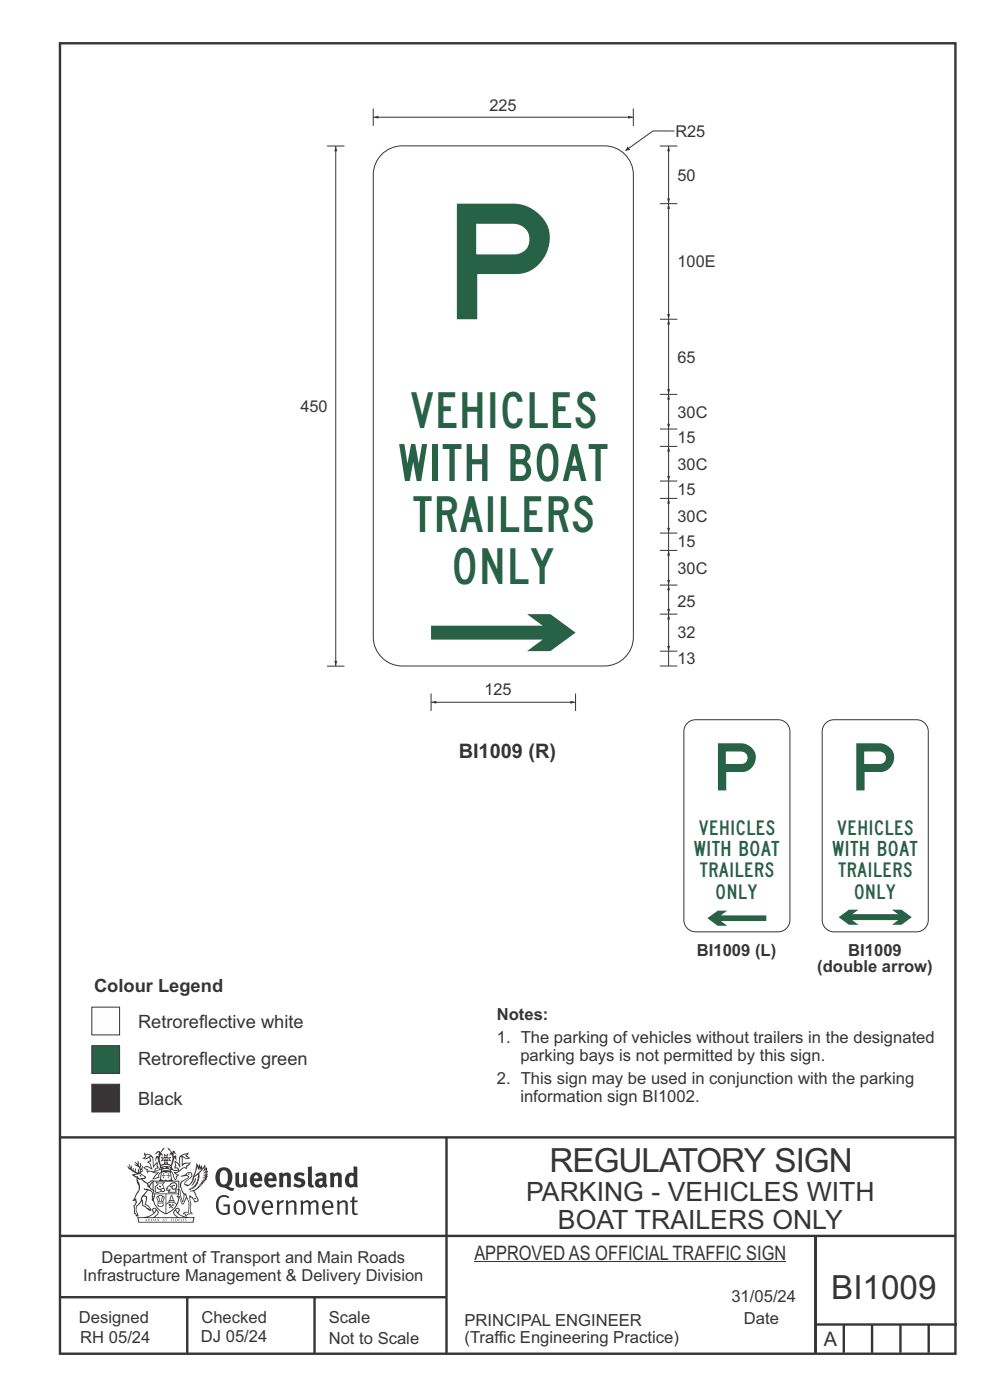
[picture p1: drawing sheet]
<svg xmlns="http://www.w3.org/2000/svg" width="210mm" height="297mm" viewBox="0 0 210 297" stroke-linecap="round" stroke-linejoin="round" font-family="sans-serif">
<g fill="none" stroke="#373435" stroke-width=".51">
<path d="M12.7 9.2h190v278h-190zM12.7 241.3h190M94.7 241.4v45.8M12.7 275.2h82M12.7 262.2h190.1M39.7 275.2v12M66.7 275.2v12M173 262.1v24.9M173 281h30M179 281v6M185 281v6M191 281v6"/>
<path d="M197 281v6"/>
</g>
<path d="M19.5 221.8h5.9v5.9h-5.9z" fill-rule="evenodd" fill="#276247" stroke="#373435" stroke-width=".21"/>
<path d="M19.5 230h5.9v5.9h-5.9z" fill-rule="evenodd" fill="#373435" stroke="#373435" stroke-width=".21"/>
<path d="M19.5 213.7h5.9v5.8h-5.9z" fill-rule="evenodd" fill="#fefefe" stroke="#373435" stroke-width=".21"/>
<g fill="#373435">
<path d="M47 248.4a2.55 2.55 0 0 0 0 2.7l.3 .2a.81 .81 0 0 0 1-1v-.5a1.04 1.04 0 0 0-1.1-1.5zM46.3 248.1a1.82 1.82 0 0 1 2.1-.2 1.82 1.82 0 0 1 .9 1.8 2.29 2.29 0 0 1-.8 2l.7 .3h.5l-.2 .6a2.87 2.87 0 0 1-2-.7 2.12 2.12 0 0 1-1.7-3.1z" fill-rule="evenodd"/>
<path d="M49.9 248.9l.8-.2v2a.46 .46 0 0 0 .3 .6 .46 .46 0 0 0 .6-.3v-2.1l.7-.2v2.4l.2 .5-.5 .3-.3-.3a1.02 1.02 0 0 1-1.2 .3 1.02 1.02 0 0 1-.6-1.1z" fill-rule="evenodd"/>
<path d="M54 249.5l-.1 .5h.9a.49 .49 0 0 0-.2-.6 .49 .49 0 0 0-.6 .1zM53.4 249.1a1.34 1.34 0 0 1 1.6-.2 1.34 1.34 0 0 1 .6 1.5v.2h-1.7a.77 .77 0 0 0 .5 .8 .77 .77 0 0 0 .9-.4l.3 .5a1.59 1.59 0 0 1-2 .2 1.59 1.59 0 0 1-.5-2.1z" fill-rule="evenodd"/>
<path d="M57 249.5l-.1 .5h1a.49 .49 0 0 0-.2-.6 .49 .49 0 0 0-.7 .1zM56.4 249.1a1.34 1.34 0 0 1 1.6-.2 1.34 1.34 0 0 1 .7 1.5v.2h-1.8a.77 .77 0 0 0 .5 .8 .77 .77 0 0 0 .9-.4l.4 .5a1.59 1.59 0 0 1-2.1 .2 1.59 1.59 0 0 1-.5-2.1z" fill-rule="evenodd"/>
<path d="M59.2 248.9l.7-.2 .1 .4a.95 .95 0 0 1 1-.3 .95 .95 0 0 1 .7 .8v2.3h-.8v-2.3a.46 .46 0 0 0-.8 .1v2.2h-.8z" fill-rule="evenodd"/>
<path d="M62.6 249.1a1.75 1.75 0 0 1 2-.1l-.2 .5-.6-.2a.43 .43 0 0 0-.6 .3l.4 .3a1.04 1.04 0 0 1 1.2 1.1 1.04 1.04 0 0 1-1.4 1l-1.2-.4 .3-.6 1 .4 .4-.4a.88 .88 0 0 0-1-.5l-.4-.2-.1-.4z" fill-rule="evenodd"/>
<path d="M65.3 247.6l.8-.2 .1 3.8 .3 .2 .1 .4a.88 .88 0 0 1-1 0 .88 .88 0 0 1-.3-1z" fill-rule="evenodd"/>
<path d="M67.8 250.6a.43 .43 0 0 0-.1 .7 .43 .43 0 0 0 .7-.1v-.7zM66.8 249.1a1.7 1.7 0 0 1 2.4 .1v1.9l.3 .4-.4 .5-.5-.4a1.03 1.03 0 0 1-1.7-.1 1.03 1.03 0 0 1 .8-1.5h.7v-.4a.8 .8 0 0 0-1.2 .1z" fill-rule="evenodd"/>
<path d="M70 248.9l.7-.2 .1 .4a.95 .95 0 0 1 1-.3 .95 .95 0 0 1 .7 .8v2.3h-.8v-2.3a.46 .46 0 0 0-.8 .1v2.2h-.8z" fill-rule="evenodd"/>
<path d="M74.3 249.5a1.48 1.48 0 0 0 0 1.7h.5l.2-.1v-1.5l-.3-.2zM75 247.4l.8 .1 .1 4.4h-.7l-.1-.2a1.26 1.26 0 0 1-1.4 0 1.26 1.26 0 0 1-.5-1.3 1.29 1.29 0 0 1 .4-1.4 1.29 1.29 0 0 1 1.4-.1z" fill-rule="evenodd"/>
<path d="M46.4 253.9a1.72 1.72 0 0 1 2.3 0l-.3 .3a1.24 1.24 0 0 0-1.4-.2 1.24 1.24 0 0 0-.6 1.4 1.49 1.49 0 0 0 1.2 1.9l.7-.1v-1.3h-.8l-.1-.4h1.3v1.9a1.93 1.93 0 0 1-2.2 0 1.93 1.93 0 0 1-.7-2.2l.2-.8z" fill-rule="evenodd"/>
<path d="M50.4 255.1a1.65 1.65 0 0 0 .2 2.2 .99 .99 0 0 0 1-1.4 .78 .78 0 0 0-.4-.8 .78 .78 0 0 0-.8 0zM50 254.9a1.33 1.33 0 0 1 1.6-.1 1.33 1.33 0 0 1 .5 1.4 1.31 1.31 0 0 1-1.3 1.6 1.31 1.31 0 0 1-1.2-1.6v-.6z" fill-rule="evenodd"/>
<path d="M52.5 254.7l.4-.1 .9 2.6 .8-2.5h.5l-1.1 3h-.5z" fill-rule="evenodd"/>
<path d="M56.3 255.2l-.2 .7h1.3a.7 .7 0 0 0-.3-.8 .7 .7 0 0 0-.8 .1zM55.9 255a1.22 1.22 0 0 1 1.5-.2 1.22 1.22 0 0 1 .5 1.5h-1.8a.93 .93 0 0 0 .5 1 .93 .93 0 0 0 1.1-.2l.2 .3a1.43 1.43 0 0 1-1.8 .1 1.43 1.43 0 0 1-.6-1.7z" fill-rule="evenodd"/>
<path d="M58.7 254.7l.4-.1 .1 .5 .4-.4 .6-.1-.2 .5a.66 .66 0 0 0-.8 .7v1.9h-.4z" fill-rule="evenodd"/>
<path d="M60.6 254.7l.4-.1 .1 .5a.94 .94 0 0 1 1-.5 .94 .94 0 0 1 .8 .8v2.3h-.5l-.1-2.5a.81 .81 0 0 0-1.2 .3v2.2h-.4z" fill-rule="evenodd"/>
<path d="M63.7 254.7l.5-.1 .1 .5 .4-.3a.78 .78 0 0 1 1.1 .3 .9 .9 0 0 1 1-.5 .9 .9 0 0 1 .8 .8v2.3h-.5l-.1-2.5a.67 .67 0 0 0-1.1 .3v2.2h-.5v-2.4l-.4-.3-.7 .4v2.3h-.5z" fill-rule="evenodd"/>
<path d="M69 255.2l-.1 .7h1.3a.7 .7 0 0 0-.3-.8 .7 .7 0 0 0-.9 .1zM68.7 255a1.22 1.22 0 0 1 1.5-.2 1.22 1.22 0 0 1 .5 1.5h-1.8a.93 .93 0 0 0 .4 1 .93 .93 0 0 0 1.2-.2l.1 .3a1.44 1.44 0 0 1-1.7 .1 1.44 1.44 0 0 1-.6-1.7z" fill-rule="evenodd"/>
<path d="M71.4 254.7l.5-.1 .1 .5a.94 .94 0 0 1 1-.5 .94 .94 0 0 1 .8 .8v2.3h-.5l-.1-2.5a.81 .81 0 0 0-1.2 .3v2.2h-.4z" fill-rule="evenodd"/>
<path d="M74.7 253.9l.5-.1v.9h.7l-.1 .3h-.6v2.2l.1 .2h.5l.1 .3a.75 .75 0 0 1-1.2-.6v-2.1h-.4v-.3h.4z" fill-rule="evenodd"/>
<path d="M30.8 244.9l1.1 .3-.9 .5h-.4l.6-.5zM31.8 245.4h.2a2.44 2.44 0 0 1 .4 1.9l.1 .5 .7-1-.1 .6 .3 .3a.57 .57 0 0 0-.6 .7l-1-.1-.5 .2 .2-.5-.8-.3 .7-.1 .9 .5 .1-.1-.6-1.3-.2-.2h.5zM30.7 244.4l-.1 .5 .2 .4-.6 .4a1.04 1.04 0 0 0 1.4-.1l.2 .6-.3 .1-.2 .4a.94 .94 0 0 1 .8 1.1l-.2-.1a1.16 1.16 0 0 0-1.5-.1l.3 .4 .4 .2 .1 .5 .2 .1 .1-.2a.94 .94 0 0 1 1.1 .2l.8 .1-1.2 1.2a1.13 1.13 0 0 0 1.2-.2l.4-.1-.1-.4 .5-.8a.83 .83 0 0 0-.6 1.1l-.3-.1-.7 .4 1.1-1.4-.5 .1-.5-.1 1.3-.5-.1-.1-.9 .4v-.3l.2-.2 .3 .1 .1-.3-.2-.4v-.6l-.1-.4-.7 1v-.7a1.42 1.42 0 0 0-1.6-1.8z" fill-rule="evenodd"/>
<path d="M38.5 245.2l.5-.2 .7-.1-.6 .3 .8 .5h-.3zM38.3 245.5l.2-.1 .1 2a1.69 1.69 0 0 1 1.6-.6l-.8 .5 .1 .5a1.1 1.1 0 0 0-1.5 .6l-.1-.5-.2-.2h-.5l.3-.4-.3-.7a1.42 1.42 0 0 1 .8 1.1l.2-.1zM37.1 246.2l.1 1-.2 .3 .1 .4h.5l.1 .2a.96 .96 0 0 1-1.1-.1l-.1 .1a1.06 1.06 0 0 0 1.3 .2v.1a.72 .72 0 0 1-1 .2l.3 .5 .6 .2-.4 .2-.1 .6-.2-.3-.4-1.1-.4-.4 .4 .9a1.54 1.54 0 0 0 .7 1.2l.2-.3a.58 .58 0 0 1 .4-.8l.2-.1h-.3l-.5-.3 .9-.5a.93 .93 0 0 1 1.2-.5v.2l.2-.2 .1-.5a.99 .99 0 0 0 .7-.8l-1.3 .1-.3 .2-.1-1.4 .9 .4 .9-.3h-.4l-.5-.4 .4-.7-.6 .2a1.46 1.46 0 0 0-1.4 2.1v.4l-.2-.4z" fill-rule="evenodd"/>
<path d="M35.6 248.9l.2 .1-.1 .3 .4 .1h-.4v.6l-.1-.6h-.3l.3-.1z" fill-rule="evenodd"/>
<path d="M34.6 248.9l.2 .1v.3l.3 .1h-.3l-.1 .6v-.6h-.4l.4-.1z" fill-rule="evenodd"/>
<path d="M34.3 248.8a.57 .57 0 0 1 .9 .2 .57 .57 0 0 1 .9-.2l.2 1.4h-.2a.57 .57 0 0 1-.9 0 .69 .69 0 0 1-1.1 0zM34.2 248.1l-.3 2.1-.2 .4h3l-.2-.4-.3-2.1h-.2v.2l-.8-.1-.8 .1v-.2z" fill-rule="evenodd"/>
<path d="M34.2 252.4a.3 .3 0 0 0 .6 0 .3 .3 0 0 0-.6 0zM33.3 250.9l.3 .3-.3 .4a.79 .79 0 0 0 0 1.3l.8-.2-.1-.3a.55 .55 0 0 1-.7-.6l.1-.1 .2 .3 .3 .2 .8-.2-.4-.7 .4-.4-.7 .2zM33 250.7l1.1 .2 .9-.2-.4 .6 .4 1.2a.56 .56 0 0 1-.8 .3l-.2 .1a.73 .73 0 0 1-.9 .1 .73 .73 0 0 1-.3-1v-.4l.6-.4z" fill-rule="evenodd"/>
<path d="M35.6 251.8l.7-.4a.58 .58 0 0 1 1-.1 .58 .58 0 0 1-.4 .9l-.3-.3a.43 .43 0 0 1 .6-.4 .57 .57 0 0 0-.8 .2l-.2-.1-.3 .1 .4 .2a.55 .55 0 0 0 .9 .4v.5h-1.3l.3-.4-.1-.1-.6 .1 .2-.3-.2-.1zM35.4 251.8l-.1 .2a.39 .39 0 0 0 .2 .6h.3l-.2 .4h1.9l-.1-.8a.86 .86 0 0 0-.1-1.3 .86 .86 0 0 0-1.3 .4z" fill-rule="evenodd"/>
<path d="M36 254.8h.8v.2h-.8zM36.4 253.8l.2 .8h-.4zM36.4 253.5l-.3 .5-.1 .6h-.2v.4l-.7 .4 .2 .1a1.48 1.48 0 0 1 2.1 .2l.2-.1-.6-.5v-.5h-.2l-.1-.6z" fill-rule="evenodd"/>
<path d="M35.8 255.4l.4 .1 .1 .3 .3-.2-.2-.2a.38 .38 0 0 1 .5 .5l-.2-.2-.3 .2 .3 .2-.3 .3-.1-.4-.4 .4-.1-.2 .4-.3-.1-.1-.2 .1z" fill-rule="evenodd"/>
<path d="M34.5 254h.2v.2l-.2 .6h-.2zM33.6 255.3h.9v.2a.55 .55 0 0 1-.8 .4v-.2l-.2-.1zM33.4 254h.2l.2 .8h-.2zM33.6 255l.8-.1 .1 .2h-.8zM33.8 253.7h.5l-.2 1.1h-.1zM33.3 253.8l-.1 .3 .3 1.1a.48 .48 0 0 0-.1 .6 .48 .48 0 0 0 .5 .2h.5a.49 .49 0 0 0 .2-.8l.3-1.1-.1-.3a1.42 1.42 0 0 0-1.5 0z" fill-rule="evenodd"/>
<path d="M33.7 251.5l.4 .1 .1 .3h-.3z" fill-rule="evenodd"/>
<path d="M41.3 250.1l.3-.2-.2 .8-.6 .8h-.2l.5-.7z" fill-rule="evenodd"/>
<path d="M39.7 249l.3-.2 .5 .2a.88 .88 0 0 1-.6 1.1 1.22 1.22 0 0 0-.8 1.3l.5 .2a.72 .72 0 0 0 .9-.4l.5-.8 .2-.6 .8-.6v.2a2.85 2.85 0 0 1-2 2.9l.1 .1a2.13 2.13 0 0 0 1.9-1.5v-.3a2.01 2.01 0 0 0 .3-1.7l1.1-1.3-.4 1 .7-.5-.7 1 .8-.4-.8 .8 .7-.2-.9 .6 .8-.1-.8 .4h.7l-.8 .3 .3 .2h-.4l.2 .3h-.4l.2 .3h-.4l.1 .2h-.1a2.16 2.16 0 0 1-2 1.1l.1 .2 .4-.1a.76 .76 0 0 1 .7 .8l.5 1.2-.6 .2a1.45 1.45 0 0 0-1.1-1.3l.2 1.8-.1 1.8 .4 .3a1.07 1.07 0 0 0-1.2 .4v-.3l-.5-.2a.87 .87 0 0 1 1.1-.1v-.7a4.4 4.4 0 0 0-.6-3.1l-.1-.3h-.2a2.16 2.16 0 0 1-.7-2.2l.3-.4 1.2-.7a.55 .55 0 0 0-.4-.8zM37.8 252.4a.76 .76 0 0 1 .3 1.1l.6 1.6 .4-1.7 .2 .1a.61 .61 0 0 1-.1 .9l-.3 .8-.2 .1-.7-1.6-.3 .1a1.18 1.18 0 0 0 .1-1.4zM41.8 247.5l.2 .7 .3-.5v.6l.4-.5a1.9 1.9 0 0 1-1.2 1.4l-.3 .3zM38.2 249.6l1.4-.2 .2 .2v.3l-.5 .2a1.26 1.26 0 0 0-.9 1.9l.2 .7a1.84 1.84 0 0 1 .1 2.1l-.4-1.4a.96 .96 0 0 0-.4-1.2l-.4 .2a.78 .78 0 0 1 0 1.3l.1 .3h.4l.4 1.1a.38 .38 0 0 0 .2 .4 .38 .38 0 0 0 .4-.1l.6-1.2a2.94 2.94 0 0 1 .4 2.5l-.1 .4h-.8l-.3 .4v.2l.4-.1 .1 .4 .2 .1a1.02 1.02 0 0 1 1.3-.5v-.4l-.3-.1 .1-1.8-.3-1.3h.1a1.14 1.14 0 0 1 .8 1 .63 .63 0 0 0 .8-.2 .63 .63 0 0 0-.2-.9l-.6-1.2 .9-.6 .2-.4h.3l-.1-.2h.4l-.1-.3h.3l-.1-.3 .5-.1-.2-.2 .6-.4v-.2h-.2l.4-.5h-.3l.3-.5-.4 .1 .4-.5v-.3l-.3 .2 .2-.7-.1-.2-.4 .3v-.8l-.6 .8-.2-.8-.2 .5-.3-.7-.1 .6-.5-.8-.1 1.4-.6 1.8a1.81 1.81 0 0 1-1 1.5l-.6-.2a1.75 1.75 0 0 1 1.1-1.2 .75 .75 0 0 0 .1-1.3 .75 .75 0 0 0-1.2 .4z" fill-rule="evenodd"/>
<path d="M41.2 254.1h.3l.2 .2-.4 .1z" fill-rule="evenodd"/>
<path d="M29.4 258.4h11.6l-.1 .8h-11.4zM31.3 258.2l.5-.1a2.48 2.48 0 0 0 1.4-1.3l.3 .5-.5 .6-.5 .3zM32.5 256.6l.3-.2 .2 .1-.3 .7zM37.2 256.8a2.65 2.65 0 0 0 1.8 1.4h-1.1l-.5-.3-.5-.6zM37.4 256.5l.2-.1 .3 .2-.3 .6zM29.2 258.2l.1 1.2h11.8l.2-1.1-.2-.1a4.1 4.1 0 0 1-3.3-.9l.3-.4-.1-.6a1.06 1.06 0 0 0-1.3 1l.2 .4 .6 .5h-4.7l.3-.1a.84 .84 0 0 0 .6-.8 .84 .84 0 0 0-.5-.8l-.3-.2h-.5l-.1 .6 .3 .4a4.2 4.2 0 0 1-3.4 .9z" fill-rule="evenodd"/>
<path d="M31 258.7l.1 .2h-.2zM31 258.5l-.3 .6 .4-.2 .2 .2z" fill-rule="evenodd"/>
<path d="M31.3 258.6h.3v.4a.25 .25 0 0 0 .2-.1 .25 .25 0 0 0-.1-.3h.1a.29 .29 0 0 1 0 .4 .29 .29 0 0 1-.4 0 .29 .29 0 0 1 0-.4z" fill-rule="evenodd"/>
<path d="M32.2 258.6a.22 .22 0 0 1 .3 .2 .22 .22 0 0 1-.3 .2zM32 258.6l.1 .4a.33 .33 0 0 0 .4 0 .33 .33 0 0 0 0-.4 .33 .33 0 0 0-.5 0z" fill-rule="evenodd"/>
<path d="M32.9 258.7l.1 .2h-.2zM32.9 258.5l-.2 .6 .3-.2 .2 .2z" fill-rule="evenodd"/>
<path d="M33.3 258.6h.2l.1 .1 .2-.1-.2 .2 .2 .3-.3-.3-.1 .3h-.1l.2-.3z" fill-rule="evenodd"/>
<path d="M34.7 258.7l.1 .2h-.2zM34.7 258.5l-.3 .6 .4-.2 .2 .2z" fill-rule="evenodd"/>
<path d="M35 258.5h.5l-.2 .1v.5h-.2l.1-.5z" fill-rule="evenodd"/>
<path d="M36.2 258.6l.3-.1-.1 .1v.2h.1h-.1v.3h-.2z" fill-rule="evenodd"/>
<path d="M36.7 258.6h.2v.5h-.2z" fill-rule="evenodd"/>
<path d="M37.3 258.6a.22 .22 0 0 1 .3 .2 .22 .22 0 0 1-.3 .2zM37.1 258.6v.4a.33 .33 0 0 0 .5 0 .33 .33 0 0 0 0-.4 .33 .33 0 0 0-.5 0z" fill-rule="evenodd"/>
<path d="M37.8 258.6l.4-.1-.2 .1v.2h.1h-.1v.2l.2 .1h-.4z" fill-rule="evenodd"/>
<path d="M38.4 258.6h.2l-.1 .4 .2 .1h-.3z" fill-rule="evenodd"/>
<path d="M38.9 258.6h.2v.5h-.2z" fill-rule="evenodd"/>
<path d="M39.3 258.6h.2h-.1l.2 .3-.2 .2-.1-.1v-.1l.2 .1z" fill-rule="evenodd"/>
<path d="M34.2 247.4a1.51 1.51 0 0 1 2 .2 2.67 2.67 0 0 0-2.1 0zM35.7 247.6l.4 .1 .1 .3-.4-.1zM34.6 247.6h.5l.1 .2h-.4zM34 247.8l.3 .2h-.3zM34.9 246.9l.3-.2 .3 .2zM34.9 245.6l.2 .1v.3h-.2zM35 245.1l.2 .2 .2-.2-.1 .3h-.2zM35.1 246.3h.2l.1 .4-.2-.2-.2 .2zM35.3 245.7l.2-.1v.4h-.2zM34.4 245.7h.3l.1 .3-.4 .1 .2-.2zM35.7 245.7h.3l-.2 .2 .2 .2-.4-.1zM32.7 244.9l1-.5-.1 1-.2-.2-.3 .2-.3 1.1 .5-1 .3 .9a1.84 1.84 0 0 1 .2 1.7l.4 .1a2.48 2.48 0 0 1 2.2 0l.2-.2-.2-.7 .7-1.8 .4 .7-.2-1-.2-.1-.2 .3v-.9l.6 .4-.6-.8-.3 .1-.1 .4-.5-.9-.5-.3 .2 .5 .6 .5-.5 .8 .4-.4a2.06 2.06 0 0 1 0 2.3l-.5-.2-.2-.6 .1-.1 .8 .2-.4-.5 .4-.5-.7 .2-.2-.2 .2-.7-.5 .4-.5-.4 .2 .7-.2 .2-.7-.2 .4 .5-.4 .5 .8-.2 .1 .1-.2 .6-.5 .2a2.02 2.02 0 0 1 0-2.2l.3 .5-.1-.7-.3-.1 .8-1.2-.4 .3-.5 .8-.2-.3a.8 .8 0 0 0-.8 .5z" fill-rule="evenodd"/>
<path d="M29.2 250.1l.3 .1a.61 .61 0 0 1 .8 .4l.3 .2a.8 .8 0 0 1 .6 1l.4 .1 .5 .5a1 1 0 0 1 .5 1.1l-.1 .7v-.5h-.1a.96 .96 0 0 0-.8-1.3l-.2-.2h-.7l-.1-.1-.1 .1 .1 .3h.6l-1.2 1.3-.2 1-.4 .6a1.33 1.33 0 0 0-.5 1.8l.2 .5a1.26 1.26 0 0 1-.5-1.5l-.1-.3a1.56 1.56 0 0 0 .4-1.7l-.3 .2 .2-.5a3.2 3.2 0 0 0 .7-3zM30.4 253.9h.4a2.06 2.06 0 0 1-.1 1.6l.7 .5 .4 .4-.6-.1-.8-.6-.1-.9a.51 .51 0 0 1 .1-.9zM28.6 249.3a1.52 1.52 0 0 1 2.1 .5l-1.1 .2-.2-.1-.1-.4h-.5zM27.5 247v.8l-.3-.4h-.1a3.1 3.1 0 0 0 1.9 1.6l-1 .1 .5 .6 .5 .1 .1 1.1a1.84 1.84 0 0 1-.3 2.5l-.4 .9-.3 .4 .2 .1 .4-.1 .1 .4-.2 .5-.3 .2 .1 1.7h.2l.3 .5 .1 .1 .4-.1-.1-.5a1.3 1.3 0 0 1-.1-1.7l.9-1 .1 1.1 .6 .2 .5 .5 .1-.1 .2 .3h.5a1.85 1.85 0 0 0-1.2-1.4l.1-.3a1.39 1.39 0 0 0 0-1.4l-.5-.1 .5-.5a.66 .66 0 0 1 .9-.4 .66 .66 0 0 1 .3 .9l-.1 .4 .2-.1v.2l-.1 .3 .2 .5 .1-.3a2.24 2.24 0 0 0 .1-2.2 .73 .73 0 0 1-.7-.7 .73 .73 0 0 1 .6-.7v-.2a.94 .94 0 0 0-.9 .8 .48 .48 0 0 1-.1-.6 .48 .48 0 0 1 .5-.2l.5-.3a.51 .51 0 0 0-.8 .2l-.5 .2-1-.8h.6l.2-.5-1.2-.7 .5-.5v-.3l-.5 .4 .1-.2a.69 .69 0 0 0 .2-1v.4l-.2 .3v-1.1l-.3-.2 .1 .6-.1 .2-.4-1.3v.7l-.6-.4 .5 .7-.6-.2 .3 .3a1 1 0 0 1 .7 1.4l-.2-.8v.9l-.5-.2v-.8l-.2 .7-.2-.1-.1-.6-.2 .4-.2-.2 .1-.7-.2 .5z" fill-rule="evenodd"/>
<path d="M29.6 249.4l.2-.1 .3 .2z" fill-rule="evenodd"/>
<path d="M32.4 250.5h5.6v2l-.2-.1v-1.7h-5.2v2.5h5.2v-.8l.1 .2-.1 1.1v-.3h-2.5v4a4.1 4.1 0 0 0 2.6-3.6l.1-.1a4 4 0 0 1-2.8 3.9 4.2 4.2 0 0 1-2.8-4.7l.1 1.2 .1-.1a3.8 3.8 0 0 0 2.5 3.4v-4h-2.5l-.2-.9z" fill-rule="evenodd"/>
<circle cx="40" cy="249.1" r=".17"/>
</g>
<path d="M100.6 267.7h66.2" fill="none" stroke="#373435" stroke-width=".21"/>
<path d="M96.9 43.2v24.5h4.3v-9.6h8.3a7.6 7.6 0 0 0 7.1-8.7l-.6-1.8-1.3-1.8-1.7-1.4-1.8-.9-2.1-.3zM101 47.5h8l1.3 .3 1.1 .7 .7 .9 .2 1.3-.2 1.4-.4 .7-.6 .5-1.5 .6-8.6 .1z" fill-rule="evenodd" fill="#276247"/>
<path d="M141.8 43.2v24.5" fill="none" stroke="#373435" stroke-width=".21"/>
<g fill="#373435">
<path d="M141.8 43.2l.3 1.1h-.6z"/>
<path d="M141.5 66.6h.6l-.3 1.1z"/>
</g>
<path d="M79.2 24.9h55.1" fill="none" stroke="#373435" stroke-width=".21"/>
<g fill="#373435">
<path d="M79.2 24.9l1.1-.3v.6z"/>
<path d="M133.2 24.6l1.1 .3-1.1 .3z"/>
</g>
<path d="M141.8 67.7v16" fill="none" stroke="#373435" stroke-width=".21"/>
<g fill="#373435">
<path d="M141.8 67.7l.3 1.1h-.6z"/>
<path d="M141.5 82.6h.6l-.3 1.1z"/>
</g>
<path d="M141.8 31v12.2" fill="none" stroke="#373435" stroke-width=".21"/>
<g fill="#373435">
<path d="M141.8 31l.3 1.1h-.6z"/>
<path d="M141.5 42.1h.6l-.3 1.1z"/>
</g>
<path d="M141.8 130.3v7.8" fill="none" stroke="#373435" stroke-width=".21"/>
<g fill="#373435">
<path d="M141.8 130.3l.3 1.1h-.6z"/>
<path d="M141.5 137h.6l-.3 1.1z"/>
</g>
<path d="M134.3 23v3.7M140 31h3.7M140 43.2h3.7M140 67.7h3.7M140 138.1h3.7M140 130.3h3.7" fill="none" stroke="#373435" stroke-width=".21"/>
<path d="M91.4 132.7h23.7l-3.3-2.4h5l5.3 3.9-5.3 3.9h-5l3.3-2.4h-23.7z" fill-rule="evenodd" fill="#276247"/>
<path d="M81 32.7a6.1 6.1 0 0 1 4.3-1.8h42.9a6.1 6.1 0 0 1 6.2 6.2v98.1a6.1 6.1 0 0 1-6.2 6.1h-42.9a6.1 6.1 0 0 1-6.1-6.1v-98.1a6.1 6.1 0 0 1 1.8-4.4zM143.1 27.8h-4.6l-5.8 4.2" fill="none" stroke="#373435" stroke-width=".21"/>
<path d="M133.1 31.1l.6 .7-1 .2z" fill="#373435"/>
<path d="M91.4 149h30.7" fill="none" stroke="#373435" stroke-width=".21"/>
<g fill="#373435">
<path d="M121 148.7l1.1 .3-1.1 .3z"/>
<path d="M91.4 149l1.1-.3v.6z"/>
</g>
<path d="M71.2 31v110.3" fill="none" stroke="#373435" stroke-width=".21"/>
<g fill="#373435">
<path d="M71.2 31l.3 1.1h-.6z"/>
<path d="M70.9 140.2h.6l-.3 1.1z"/>
</g>
<path d="M69.4 31h3.7M79.2 23v3.7M141.8 116.8v7.3M69.4 141.3h3.7" fill="none" stroke="#373435" stroke-width=".21"/>
<g fill="#373435">
<path d="M141.8 116.8l.3 1.1h-.6z"/>
<path d="M141.5 123h.6l-.3 1.1z"/>
</g>
<path d="M141.8 105.7v7.4" fill="none" stroke="#373435" stroke-width=".21"/>
<g fill="#373435">
<path d="M141.8 105.7l.3 1.1h-.6z"/>
<path d="M141.5 112h.6l-.3 1.1z"/>
</g>
<path d="M141.8 94.7v7.4" fill="none" stroke="#373435" stroke-width=".21"/>
<g fill="#373435">
<path d="M141.8 94.7l.3 1.1h-.6z"/>
<path d="M141.5 100.9h.6l-.3 1.2z"/>
</g>
<path d="M140 94.7h3.7M140 91h3.7M141.8 83.7v11M140 113.1h3.7M140 116.8h3.7M140 102.1h3.7M140 105.7h3.7M141.8 102.1v3.6M141.8 113.1v3.7M140 124.1h3.7" fill="none" stroke="#373435" stroke-width=".21"/>
<g fill="#373435">
<path d="M141.8 83.7l.3 1.1h-.6z"/>
<path d="M141.5 89.9h.6l-.3 1.1z"/>
</g>
<path d="M140 83.7h3.7M141.8 124.1v6.2M141.8 138.1v3.2M91.4 147.1v3.7M122.1 147.1v3.7M140 141.3h3.7" fill="none" stroke="#373435" stroke-width=".21"/>
<g fill="#373435">
<path d="M141.5 129.2h.6l-.3 1.1z"/>
<path d="M141.8 124.1l.3 1.1h-.6z"/>
</g>
<path d="M175 153.6a2.5 2.5 0 0 1 1.9-.9h17.5a2.51 2.51 0 0 1 2.5 2.5v40a2.51 2.51 0 0 1-2.5 2.5h-17.5a2.51 2.51 0 0 1-2.5-2.5v-40l.1-.6z" fill="none" stroke="#373435" stroke-width=".21"/>
<g fill="#276247">
<path d="M177.9 194.6l2.2-1.6h2l-1.4 1h9.7v1.2h-9.7l1.4 1h-2z" fill-rule="evenodd"/>
<path d="M180.9 194h9.7l-1.4-1h2l2.2 1.6-2.2 1.6h-2l1.4-1h-9.7z" fill-rule="evenodd"/>
<path d="M181.6 157.7v10h1.8v-3.9h3.6l1.1-.4 .7-.6 .6-.8 .2-.9v-1l-.2-.7-.5-.6-.7-.6-.8-.4zM183.3 159.4l3.8 .1 .7 .7v1.1l-.4 .5-.6 .3h-3.5z" fill-rule="evenodd"/>
<path d="M150.1 194.8l2.1-1.6h2.1l-1.4 1h9.7v1.2h-9.7l1.4 1h-2.1z" fill-rule="evenodd"/>
</g>
<path d="M145.6 153.6a2.5 2.5 0 0 1 2-.9h17.5a2.51 2.51 0 0 1 2.5 2.5v40a2.51 2.51 0 0 1-2.5 2.5h-17.5a2.51 2.51 0 0 1-2.5-2.5v-40v-.6z" fill="none" stroke="#373435" stroke-width=".21"/>
<path d="M152.3 157.7v10h1.8v-3.9h3.5l1.2-.4 .7-.6 .5-.8 .3-.9v-1l-.3-.7-.4-.6-.8-.6-.8-.4zM154 159.4l3.8 .1 .7 .7v1.1l-.4 .5-.6 .3h-3.5z" fill-rule="evenodd" fill="#276247"/>
<text font-size="10.9" fill="#276247" x="84.4" y="102.1">WITH BOAT</text>
<g font-size="10.5" fill="#276247">
<text x="87" y="90.9">VEHICLES</text>
<text x="87.5" y="113">TRAILERS</text>
<text x="95.7" y="124">ONLY</text>
</g>
<g font-size="7.1" fill="#373435">
<text x="116.6" y="248.6">REGULATORY SIGN</text>
<text x="176.3" y="275.6">BI1009</text>
</g>
<g font-size="5.6" fill="#373435">
<text x="111.6" y="254.9">PARKING - VEHICLES WITH</text>
<text x="118.4" y="260.8">BOAT TRAILERS ONLY</text>
</g>
<g font-size="4.4" fill="#276247">
<text x="147.2" y="181.7">WITH BOAT</text>
<text x="176.6" y="181.7">WITH BOAT</text>
</g>
<g font-size="4.3" fill="#276247">
<text x="148.2" y="177.1">VEHICLES</text>
<text x="177.6" y="177.1">VEHICLES</text>
<text x="148.5" y="186.1">TRAILERS</text>
<text x="151.7" y="190.6">ONLY</text>
<text x="177.8" y="186.1">TRAILERS</text>
<text x="181.1" y="190.6">ONLY</text>
</g>
<g font-size="4.2" fill="#373435">
<text x="97.3" y="160.9">BI1009 (R)</text>
<text x="100.6" y="267.2">APPROVED AS OFFICIAL TRAFFIC SIGN</text>
<text x="174.7" y="285.6">A</text>
</g>
<g font-size="3.9" fill="#373435">
<text x="20" y="210.4">Colour Legend</text>
<text x="29.3" y="218">Retroreflective white</text>
<text x="29.3" y="226">Retroreflective green</text>
<text x="29.3" y="234.3">Black</text>
</g>
<g font-size="3.5" fill="#373435">
<text x="103.8" y="23.5">225</text>
<text x="143.3" y="29">R25</text>
<text x="143.7" y="38.3">50</text>
<text x="143.7" y="56.7">100E</text>
<text x="143.7" y="76.9">65</text>
<text x="63.7" y="87.4">450</text>
<text x="143.7" y="88.6">30C</text>
<text x="143.7" y="94">15</text>
<text x="143.7" y="99.6">30C</text>
<text x="143.7" y="105.1">15</text>
<text x="143.7" y="110.6">30C</text>
<text x="143.7" y="116.1">15</text>
<text x="143.7" y="121.7">30C</text>
<text x="143.7" y="128.7">25</text>
<text x="143.7" y="135.4">32</text>
<text x="143.7" y="140.9">13</text>
<text x="102.8" y="147.5">125</text>
<text x="147.8" y="202.9">BI1009 (L)</text>
<text x="179.9" y="202.8">BI1009</text>
<text x="173.4" y="206.2">(double arrow)</text>
<text x="105.4" y="216.5">Notes:</text>
<text x="105.4" y="221.2">1. The parking of vehicles without trailers in the designated</text>
<text x="110.4" y="225.1">parking bays is not permitted by this sign.</text>
<text x="105.4" y="229.9">2. This sign may be used in conjunction with the parking</text>
<text x="110.4" y="233.8">information sign BI1002.</text>
<text x="21.6" y="267.9">Department of Transport and Main Roads</text>
<text x="17.7" y="271.8">Infrastructure Management &amp; Delivery Division</text>
<text x="16.7" y="280.6">Designed</text>
<text x="42.7" y="280.6">Checked</text>
<text x="69.7" y="280.6">Scale</text>
<text x="98.5" y="281.3">PRINCIPAL ENGINEER</text>
<text x="155.1" y="276.1">31/05/24</text>
<text x="157.8" y="280.9">Date</text>
<text x="17" y="284.8">RH 05/24</text>
<text x="42.6" y="284.8">DJ 05/24</text>
<text x="69.7" y="285.2">Not to Scale</text>
<text x="98.5" y="284.8">(Traffic Engineering Practice)</text>
</g>
</svg>
